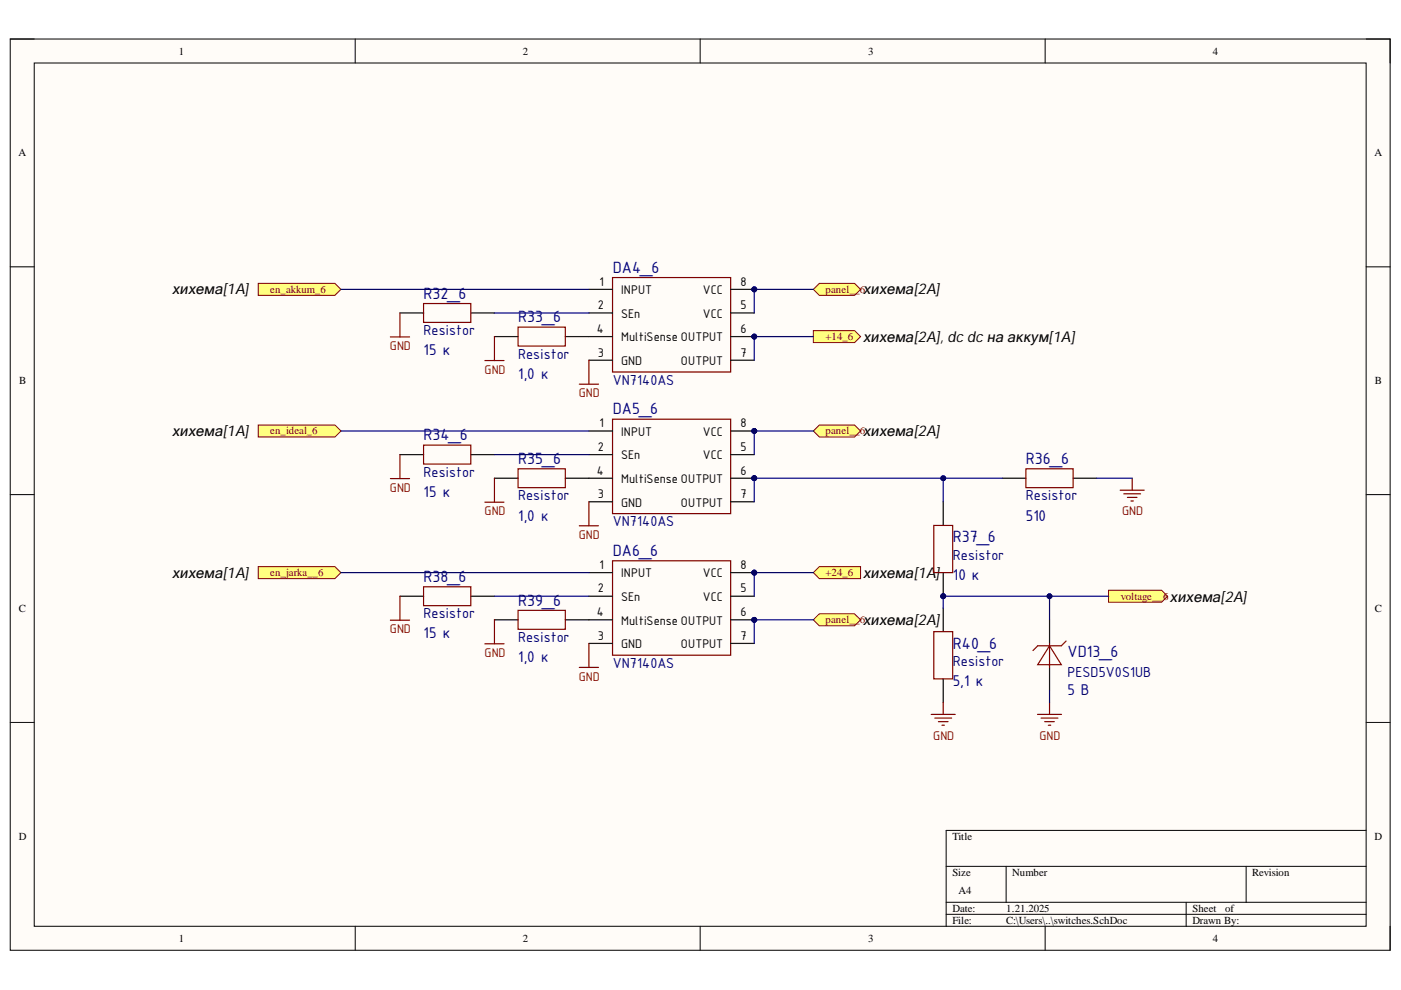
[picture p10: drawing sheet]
<svg xmlns="http://www.w3.org/2000/svg" width="297mm" height="210mm" viewBox="0 0 297 210" stroke-linecap="round" stroke-linejoin="round" font-family="sans-serif">
<path d="M2.2 8.3h292.5v193.2h-292.5z" fill-rule="evenodd" fill="#fffcf8"/>
<path d="M2.2 8.3h292.5v193.2h-292.5z" fill="none" stroke="#000" stroke-width=".21"/>
<path d="M7.3 13.4h282.3v183h-282.3z" fill-rule="evenodd" fill="#fffcf8"/>
<g fill="none" stroke="#000" stroke-width=".21">
<path d="M2.2 8.3h5.1M7.3 13.4h282.3v183h-282.3zM75.3 8.3v5.1M148.4 8.3v5.1M221.6 8.3v5.1M289.6 8.3h5.1v5.1M2.2 56.6h5.1M289.6 56.6h5.1M2.2 104.9h5.1M289.6 104.9h5.1M2.2 153.2h5.1M289.6 153.2h5.1"/>
<path d="M289.6 176.1h-89v20.3M75.3 196.4v5.1M148.4 196.4v5.1M200.6 183.7h89M200.6 191.3h89M200.6 193.9h89M213.3 183.7v7.6M221.6 196.4v5.1M251.5 191.3v5.1M264.2 183.7v7.6M294.7 196.4v5.1"/>
</g>
<circle cx="159.9" cy="71.4" r=".51" fill="#000080"/>
<circle cx="159.9" cy="71.4" r=".51" fill="none" stroke="#000080" stroke-width=".21"/>
<circle cx="159.9" cy="61.4" r=".51" fill="#000080"/>
<circle cx="159.9" cy="61.4" r=".51" fill="none" stroke="#000080" stroke-width=".21"/>
<path d="M129.9 58.9h25v20h-25z" fill="none" stroke="#800000" stroke-width=".25"/>
<path d="M124.9 61.4h5M124.9 66.4h5M124.9 76.4h5M124.9 71.4h5M154.9 66.4h5M154.9 71.4h5" fill="none" stroke="#000" stroke-width=".25"/>
<circle cx="159.9" cy="71.4" r=".51" fill="#000080"/>
<circle cx="159.9" cy="71.4" r=".51" fill="none" stroke="#000080" stroke-width=".21"/>
<path d="M154.9 76.4h5M154.9 61.4h5" fill="none" stroke="#000" stroke-width=".25"/>
<circle cx="159.9" cy="61.4" r=".51" fill="#000080"/>
<circle cx="159.9" cy="61.4" r=".51" fill="none" stroke="#000080" stroke-width=".21"/>
<circle cx="159.9" cy="131.4" r=".51" fill="#000080"/>
<circle cx="159.9" cy="131.4" r=".51" fill="none" stroke="#000080" stroke-width=".21"/>
<circle cx="159.9" cy="121.4" r=".51" fill="#000080"/>
<circle cx="159.9" cy="121.4" r=".51" fill="none" stroke="#000080" stroke-width=".21"/>
<path d="M129.9 118.9h25v20h-25z" fill="none" stroke="#800000" stroke-width=".25"/>
<path d="M124.9 121.4h5M124.9 126.4h5M124.9 136.4h5M124.9 131.4h5M154.9 126.4h5M154.9 131.4h5" fill="none" stroke="#000" stroke-width=".25"/>
<circle cx="159.9" cy="131.4" r=".51" fill="#000080"/>
<circle cx="159.9" cy="131.4" r=".51" fill="none" stroke="#000080" stroke-width=".21"/>
<path d="M154.9 136.4h5M154.9 121.4h5" fill="none" stroke="#000" stroke-width=".25"/>
<circle cx="159.9" cy="121.4" r=".51" fill="#000080"/>
<circle cx="159.9" cy="121.4" r=".51" fill="none" stroke="#000080" stroke-width=".21"/>
<path d="M172.4 61.4l1.3-1.3h7.5l1.3 1.3-1.3 1.2h-7.5z" fill-rule="evenodd" fill="#ffff80"/>
<path d="M172.4 61.4l1.3-1.3h7.5l1.3 1.3-1.3 1.2h-7.5z" fill="none" stroke="#800000" stroke-width=".21"/>
<circle cx="159.9" cy="101.4" r=".51" fill="#000080"/>
<circle cx="159.9" cy="101.4" r=".51" fill="none" stroke="#000080" stroke-width=".21"/>
<circle cx="159.9" cy="91.4" r=".51" fill="#000080"/>
<circle cx="159.9" cy="91.4" r=".51" fill="none" stroke="#000080" stroke-width=".21"/>
<path d="M129.9 88.9h25v20h-25z" fill="none" stroke="#800000" stroke-width=".25"/>
<path d="M124.9 91.4h5M124.9 96.4h5M154.9 96.4h5M124.9 106.4h5M124.9 101.4h5M154.9 101.4h5" fill="none" stroke="#000" stroke-width=".25"/>
<circle cx="159.9" cy="101.4" r=".51" fill="#000080"/>
<circle cx="159.9" cy="101.4" r=".51" fill="none" stroke="#000080" stroke-width=".21"/>
<path d="M154.9 91.4h5M154.9 106.4h5" fill="none" stroke="#000" stroke-width=".25"/>
<circle cx="159.9" cy="91.4" r=".51" fill="#000080"/>
<circle cx="159.9" cy="91.4" r=".51" fill="none" stroke="#000080" stroke-width=".21"/>
<path d="M172.4 91.4l1.3-1.3h7.5l1.3 1.3-1.3 1.3h-7.5z" fill-rule="evenodd" fill="#ffff80"/>
<path d="M172.4 91.4l1.3-1.3h7.5l1.3 1.3-1.3 1.3h-7.5z" fill="none" stroke="#800000" stroke-width=".21"/>
<path d="M172.4 70.1h8.8l1.3 1.3-1.3 1.2h-8.8z" fill-rule="evenodd" fill="#ffff80"/>
<path d="M172.4 70.1h8.8l1.3 1.3-1.3 1.2h-8.8z" fill="none" stroke="#800000" stroke-width=".21"/>
<path d="M172.4 121.4l1.3-1.3h8.8v2.6h-8.8z" fill-rule="evenodd" fill="#ffff80"/>
<path d="M172.4 121.4l1.3-1.3h8.8v2.6h-8.8z" fill="none" stroke="#800000" stroke-width=".21"/>
<path d="M172.4 131.4l1.3-1.3h7.5l1.3 1.3-1.3 1.3h-7.5z" fill-rule="evenodd" fill="#ffff80"/>
<path d="M172.4 131.4l1.3-1.3h7.5l1.3 1.3-1.3 1.3h-7.5z" fill="none" stroke="#800000" stroke-width=".21"/>
<g fill="none" stroke="#000" stroke-width=".25">
<path d="M84.8 66.4h5M99.8 66.4h5M104.8 71.4h5M119.9 71.4h5M84.8 96.4h5M99.8 96.4h5M104.8 101.4h5M119.9 101.4h5M212.5 101.4h5M227.5 101.4h5M84.8 126.4h5M99.8 126.4h5"/>
<path d="M104.8 131.4h5M119.9 131.4h5"/>
</g>
<g fill="none" stroke="#800000" stroke-width=".25">
<path d="M82.8 71.4h4M84.8 66.4v5M89.8 64.4h10v4h-10zM102.8 76.4h4.1M104.8 71.4v5M109.8 69.4h10.1v4h-10.1zM124.9 76.4v5.1M84.8 96.4v5.1M89.8 94.4h10v4h-10zM109.8 99.4h10.1v4h-10.1zM122.8 81.5h4.1M217.5 99.4h10v4h-10z"/>
<path d="M82.8 101.5h4M102.8 106.5h4.1M104.8 101.4v5.1M122.8 111.5h4.1M124.9 106.4v5.1M237.5 103.9h5.1M238.3 104.7h3.5M239 105.5h2.1M239.8 106.2h.5M240 101.4v2.5M82.8 131.5h4M84.8 126.4v5.1"/>
<path d="M89.8 124.4h10v4h-10zM102.8 136.5h4.1M104.8 131.4v5.1M109.8 129.4h10.1v4h-10.1zM124.9 136.4v5.1M122.8 141.5h4.1"/>
</g>
<path d="M54.8 120.1h16.2l1.3 1.3-1.3 1.3h-16.2z" fill-rule="evenodd" fill="#ffff80"/>
<path d="M54.8 120.1h16.2l1.3 1.3-1.3 1.3h-16.2z" fill="none" stroke="#800000" stroke-width=".21"/>
<path d="M54.8 90.1h16.2l1.3 1.3-1.3 1.3h-16.2z" fill-rule="evenodd" fill="#ffff80"/>
<path d="M54.8 90.1h16.2l1.3 1.3-1.3 1.3h-16.2z" fill="none" stroke="#800000" stroke-width=".21"/>
<path d="M54.8 60.1h16.2l1.3 1.3-1.3 1.2h-16.2z" fill-rule="evenodd" fill="#ffff80"/>
<path d="M54.8 60.1h16.2l1.3 1.3-1.3 1.2h-16.2z" fill="none" stroke="#800000" stroke-width=".21"/>
<path d="M200 128.9v5M200 143.9v5" fill="none" stroke="#000" stroke-width=".25"/>
<path d="M198 133.9h4v10h-4z" fill="none" stroke="#800000" stroke-width=".25"/>
<circle cx="200" cy="126.4" r=".51" fill="#000080"/>
<circle cx="200" cy="126.4" r=".51" fill="none" stroke="#000080" stroke-width=".21"/>
<path d="M200 121.4v5" fill="none" stroke="#000" stroke-width=".25"/>
<circle cx="200" cy="126.4" r=".51" fill="#000080"/>
<circle cx="200" cy="126.4" r=".51" fill="none" stroke="#000080" stroke-width=".21"/>
<path d="M200 106.4v5" fill="none" stroke="#000" stroke-width=".25"/>
<path d="M198 111.4h4v10h-4zM197.4 151.5h5.1M198.2 152.2h3.6M199 153h2M199.7 153.8h.5M200 148.9v2.6" fill="none" stroke="#800000" stroke-width=".25"/>
<path d="M235 125.1h11.3l1.3 1.3-1.3 1.3h-11.3z" fill-rule="evenodd" fill="#ffff80"/>
<path d="M235 125.1h11.3l1.3 1.3-1.3 1.3h-11.3z" fill="none" stroke="#800000" stroke-width=".21"/>
<path d="M222.5 131.4v5M222.5 141.4v5" fill="none" stroke="#000" stroke-width=".25"/>
<path d="M222.5 136.9l2.5 4h-5zM222.5 136.4v5M226 135.9l-1 1h-5l-1 1" fill="none" stroke="#980000" stroke-width=".25"/>
<path d="M220 151.5h5.1M220.7 152.2h3.6M221.5 153h2M222.3 153.8h.5M222.5 148.9v2.6" fill="none" stroke="#800000" stroke-width=".25"/>
<path d="M222.5 126.4v5" fill="none" stroke="#000080" stroke-width=".25"/>
<circle cx="222.5" cy="126.4" r=".51" fill="#000080"/>
<circle cx="222.5" cy="126.4" r=".51" fill="none" stroke="#000080" stroke-width=".21"/>
<path d="M72.3 61.4h52.6M104.8 66.4h20.1M72.3 91.4h52.6M104.8 96.4h20.1M72.3 121.4h52.6M104.8 126.4h20.1M172.4 131.4h-12.5v5" fill="none" stroke="#000080" stroke-width=".25"/>
<circle cx="159.9" cy="131.4" r=".51" fill="#000080"/>
<circle cx="159.9" cy="131.4" r=".51" fill="none" stroke="#000080" stroke-width=".21"/>
<path d="M172.4 121.4h-12.5v5" fill="none" stroke="#000080" stroke-width=".25"/>
<circle cx="159.9" cy="121.4" r=".51" fill="#000080"/>
<circle cx="159.9" cy="121.4" r=".51" fill="none" stroke="#000080" stroke-width=".21"/>
<path d="M159.9 101.4h52.6" fill="none" stroke="#000080" stroke-width=".25"/>
<circle cx="200" cy="101.4" r=".51" fill="#000080"/>
<circle cx="200" cy="101.4" r=".51" fill="none" stroke="#000080" stroke-width=".21"/>
<circle cx="159.9" cy="101.4" r=".51" fill="#000080"/>
<circle cx="159.9" cy="101.4" r=".51" fill="none" stroke="#000080" stroke-width=".21"/>
<path d="M172.4 91.4h-12.5v5" fill="none" stroke="#000080" stroke-width=".25"/>
<circle cx="159.9" cy="91.4" r=".51" fill="#000080"/>
<circle cx="159.9" cy="91.4" r=".51" fill="none" stroke="#000080" stroke-width=".21"/>
<path d="M172.4 71.4h-12.5v5" fill="none" stroke="#000080" stroke-width=".25"/>
<circle cx="159.9" cy="71.4" r=".51" fill="#000080"/>
<circle cx="159.9" cy="71.4" r=".51" fill="none" stroke="#000080" stroke-width=".21"/>
<path d="M172.4 61.4h-12.5v5" fill="none" stroke="#000080" stroke-width=".25"/>
<circle cx="159.9" cy="61.4" r=".51" fill="#000080"/>
<circle cx="159.9" cy="61.4" r=".51" fill="none" stroke="#000080" stroke-width=".21"/>
<path d="M235 126.4h-35v2.5" fill="none" stroke="#000080" stroke-width=".25"/>
<circle cx="200" cy="126.4" r=".51" fill="#000080"/>
<circle cx="200" cy="126.4" r=".51" fill="none" stroke="#000080" stroke-width=".21"/>
<circle cx="222.5" cy="126.4" r=".51" fill="#000080"/>
<circle cx="222.5" cy="126.4" r=".51" fill="none" stroke="#000080" stroke-width=".21"/>
<path d="M159.9 101.4v5M232.5 101.4h7.5" fill="none" stroke="#000080" stroke-width=".25"/>
<circle cx="159.9" cy="101.4" r=".51" fill="#000080"/>
<circle cx="159.9" cy="101.4" r=".51" fill="none" stroke="#000080" stroke-width=".21"/>
<path d="M200 101.4v5" fill="none" stroke="#000080" stroke-width=".25"/>
<circle cx="200" cy="101.4" r=".51" fill="#000080"/>
<circle cx="200" cy="101.4" r=".51" fill="none" stroke="#000080" stroke-width=".21"/>
<path d="M222.5 146.4v2.5" fill="none" stroke="#000080" stroke-width=".25"/>
<g font-size="3.7" fill="#000080">
<text x="129.9" y="57.8">DA4_6</text>
<text x="89.8" y="63.3">R32_6</text>
<text x="109.9" y="68.3">R33_6</text>
<text x="129.9" y="87.9">DA5_6</text>
<text x="89.8" y="93.4">R34_6</text>
<text x="109.9" y="98.4">R35_6</text>
<text x="217.5" y="98.4">R36_6</text>
<text x="129.9" y="117.9">DA6_6</text>
<text x="202" y="115">R37_6</text>
<text x="89.8" y="123.4">R38_6</text>
<text x="109.9" y="128.4">R39_6</text>
<text x="202" y="137.5">R40_6</text>
<text x="226.3" y="139.2">VD13_6</text>
</g>
<g font-size="3.6" fill="#000080">
<text x="89.8" y="75.3">15 к</text>
<text x="109.9" y="80.3">1,0 к</text>
<text x="89.8" y="105.3">15 к</text>
<text x="109.9" y="110.4">1,0 к</text>
<text x="217.5" y="110.4">510</text>
<text x="202" y="122.9">10 к</text>
<text x="89.8" y="135.3">15 к</text>
<text x="109.9" y="140.4">1,0 к</text>
<text x="202" y="145.5">5,1 к</text>
<text x="226.3" y="147.4">5 В</text>
</g>
<g font-size="3.3" fill="#000080">
<text x="89.8" y="71">Resistor</text>
<text x="109.9" y="76">Resistor</text>
<text x="129.9" y="81.5">VN7140AS</text>
<text x="89.8" y="101.1">Resistor</text>
<text x="109.9" y="106.1">Resistor</text>
<text x="217.5" y="106.1">Resistor</text>
<text x="129.9" y="111.6">VN7140AS</text>
<text x="202" y="118.7">Resistor</text>
<text x="89.8" y="131.1">Resistor</text>
<text x="109.9" y="136.1">Resistor</text>
<text x="129.9" y="141.6">VN7140AS</text>
<text x="202" y="141.2">Resistor</text>
<text x="226.3" y="143.4">PESD5V0S1UB</text>
</g>
<g font-size="3.2">
<text x="36.5" y="62.4">хихема[1A]</text>
<text x="183" y="62.4">хихема[2A]</text>
<text x="183" y="72.5">хихема[2A], dc dc на аккум[1A]</text>
<text x="36.5" y="92.4">хихема[1A]</text>
<text x="183" y="92.4">хихема[2A]</text>
<text x="36.5" y="122.5">хихема[1A]</text>
<text x="183" y="122.5">хихема[1A]</text>
<text x="248.1" y="127.5">хихема[2A]</text>
<text x="183" y="132.5">хихема[2A]</text>
</g>
<g font-size="2.9">
<text x="126.8" y="65.5">2</text>
<text x="127.1" y="60.6">1</text>
<text x="131.7" y="62.3">INPUT</text>
<text x="149" y="62.3">VCC</text>
<text x="157" y="65.5">5</text>
<text x="157" y="60.6">8</text>
<text x="126.5" y="70.6">4</text>
<text x="131.7" y="67.3">SEn</text>
<text x="149" y="67.3">VCC</text>
<text x="157" y="70.6">6</text>
<text x="126.8" y="75.6">3</text>
<text x="131.7" y="77.4">GND</text>
<text x="131.7" y="72.4">MultiSense OUTPUT</text>
<text x="144.4" y="77.4">OUTPUT</text>
<text x="157" y="75.6">7</text>
<text x="126.8" y="95.6">2</text>
<text x="127.1" y="90.6">1</text>
<text x="131.7" y="92.4">INPUT</text>
<text x="149" y="92.4">VCC</text>
<text x="157" y="95.6">5</text>
<text x="157" y="90.6">8</text>
<text x="126.5" y="100.6">4</text>
<text x="131.7" y="97.3">SEn</text>
<text x="149" y="97.3">VCC</text>
<text x="157" y="100.6">6</text>
<text x="126.8" y="105.6">3</text>
<text x="131.7" y="107.4">GND</text>
<text x="131.7" y="102.4">MultiSense OUTPUT</text>
<text x="144.4" y="107.4">OUTPUT</text>
<text x="157" y="105.6">7</text>
<text x="126.8" y="125.6">2</text>
<text x="127.1" y="120.6">1</text>
<text x="131.7" y="122.4">INPUT</text>
<text x="149" y="122.4">VCC</text>
<text x="157" y="125.6">5</text>
<text x="157" y="120.6">8</text>
<text x="126.5" y="130.7">4</text>
<text x="131.7" y="127.4">SEn</text>
<text x="149" y="127.4">VCC</text>
<text x="157" y="130.7">6</text>
<text x="126.8" y="135.7">3</text>
<text x="131.7" y="137.4">GND</text>
<text x="131.7" y="132.4">MultiSense OUTPUT</text>
<text x="144.4" y="137.4">OUTPUT</text>
<text x="157" y="135.7">7</text>
</g>
<g font-size="2.9" fill="#800000">
<text x="82.7" y="74.3">GND</text>
<text x="102.7" y="79.2">GND</text>
<text x="122.7" y="84.2">GND</text>
<text x="82.7" y="104.3">GND</text>
<text x="102.7" y="109.3">GND</text>
<text x="237.9" y="109.3">GND</text>
<text x="122.7" y="114.3">GND</text>
<text x="82.7" y="134.3">GND</text>
<text x="102.7" y="139.3">GND</text>
<text x="122.7" y="144.3">GND</text>
<text x="197.9" y="156.8">GND</text>
<text x="220.4" y="156.8">GND</text>
</g>
<g font-size="2.3">
<text x="37.9" y="11.6">1</text>
<text x="110.9" y="11.6">2</text>
<text x="184.1" y="11.6">3</text>
<text x="257.1" y="11.6">4</text>
<text x="3.9" y="33.1">A</text>
<text x="291.4" y="33.1">A</text>
<text x="4.1" y="81.4">B</text>
<text x="291.5" y="81.4">B</text>
<text x="4" y="129.7">C</text>
<text x="291.5" y="129.7">C</text>
<text x="4" y="178">D</text>
<text x="201.9" y="178">Title</text>
<text x="291.4" y="178">D</text>
<text x="201.9" y="185.7">Size</text>
<text x="214.6" y="185.7">Number</text>
<text x="265.5" y="185.7">Revision</text>
<text x="203.2" y="189.5">A4</text>
<text x="201.9" y="193.3">Date:</text>
<text x="201.9" y="195.9">File:</text>
<text x="213.4" y="193.3">1.21.2025</text>
<text x="213.4" y="195.9">C:\Users\..\switches.SchDoc</text>
<text x="252.8" y="193.3">Sheet</text>
<text x="252.8" y="195.9">Drawn By:</text>
<text x="259.8" y="193.3">of</text>
<text x="37.9" y="199.7">1</text>
<text x="110.9" y="199.7">2</text>
<text x="184.1" y="199.7">3</text>
<text x="257.1" y="199.7">4</text>
</g>
<g font-size="2.3" fill="#800000">
<text x="57.3" y="62.1">en_akkum_6</text>
<text x="175" y="62.1">panel__6</text>
<text x="175" y="72.1">+14_6</text>
<text x="57.3" y="92.1">en_ideal_6</text>
<text x="175" y="92.1">panel__6</text>
<text x="57.3" y="122.1">en_jarka__6</text>
<text x="175" y="122.1">+24_6</text>
<text x="237.7" y="127.1">voltage__6</text>
<text x="175" y="132.2">panel__6</text>
</g>
</svg>
